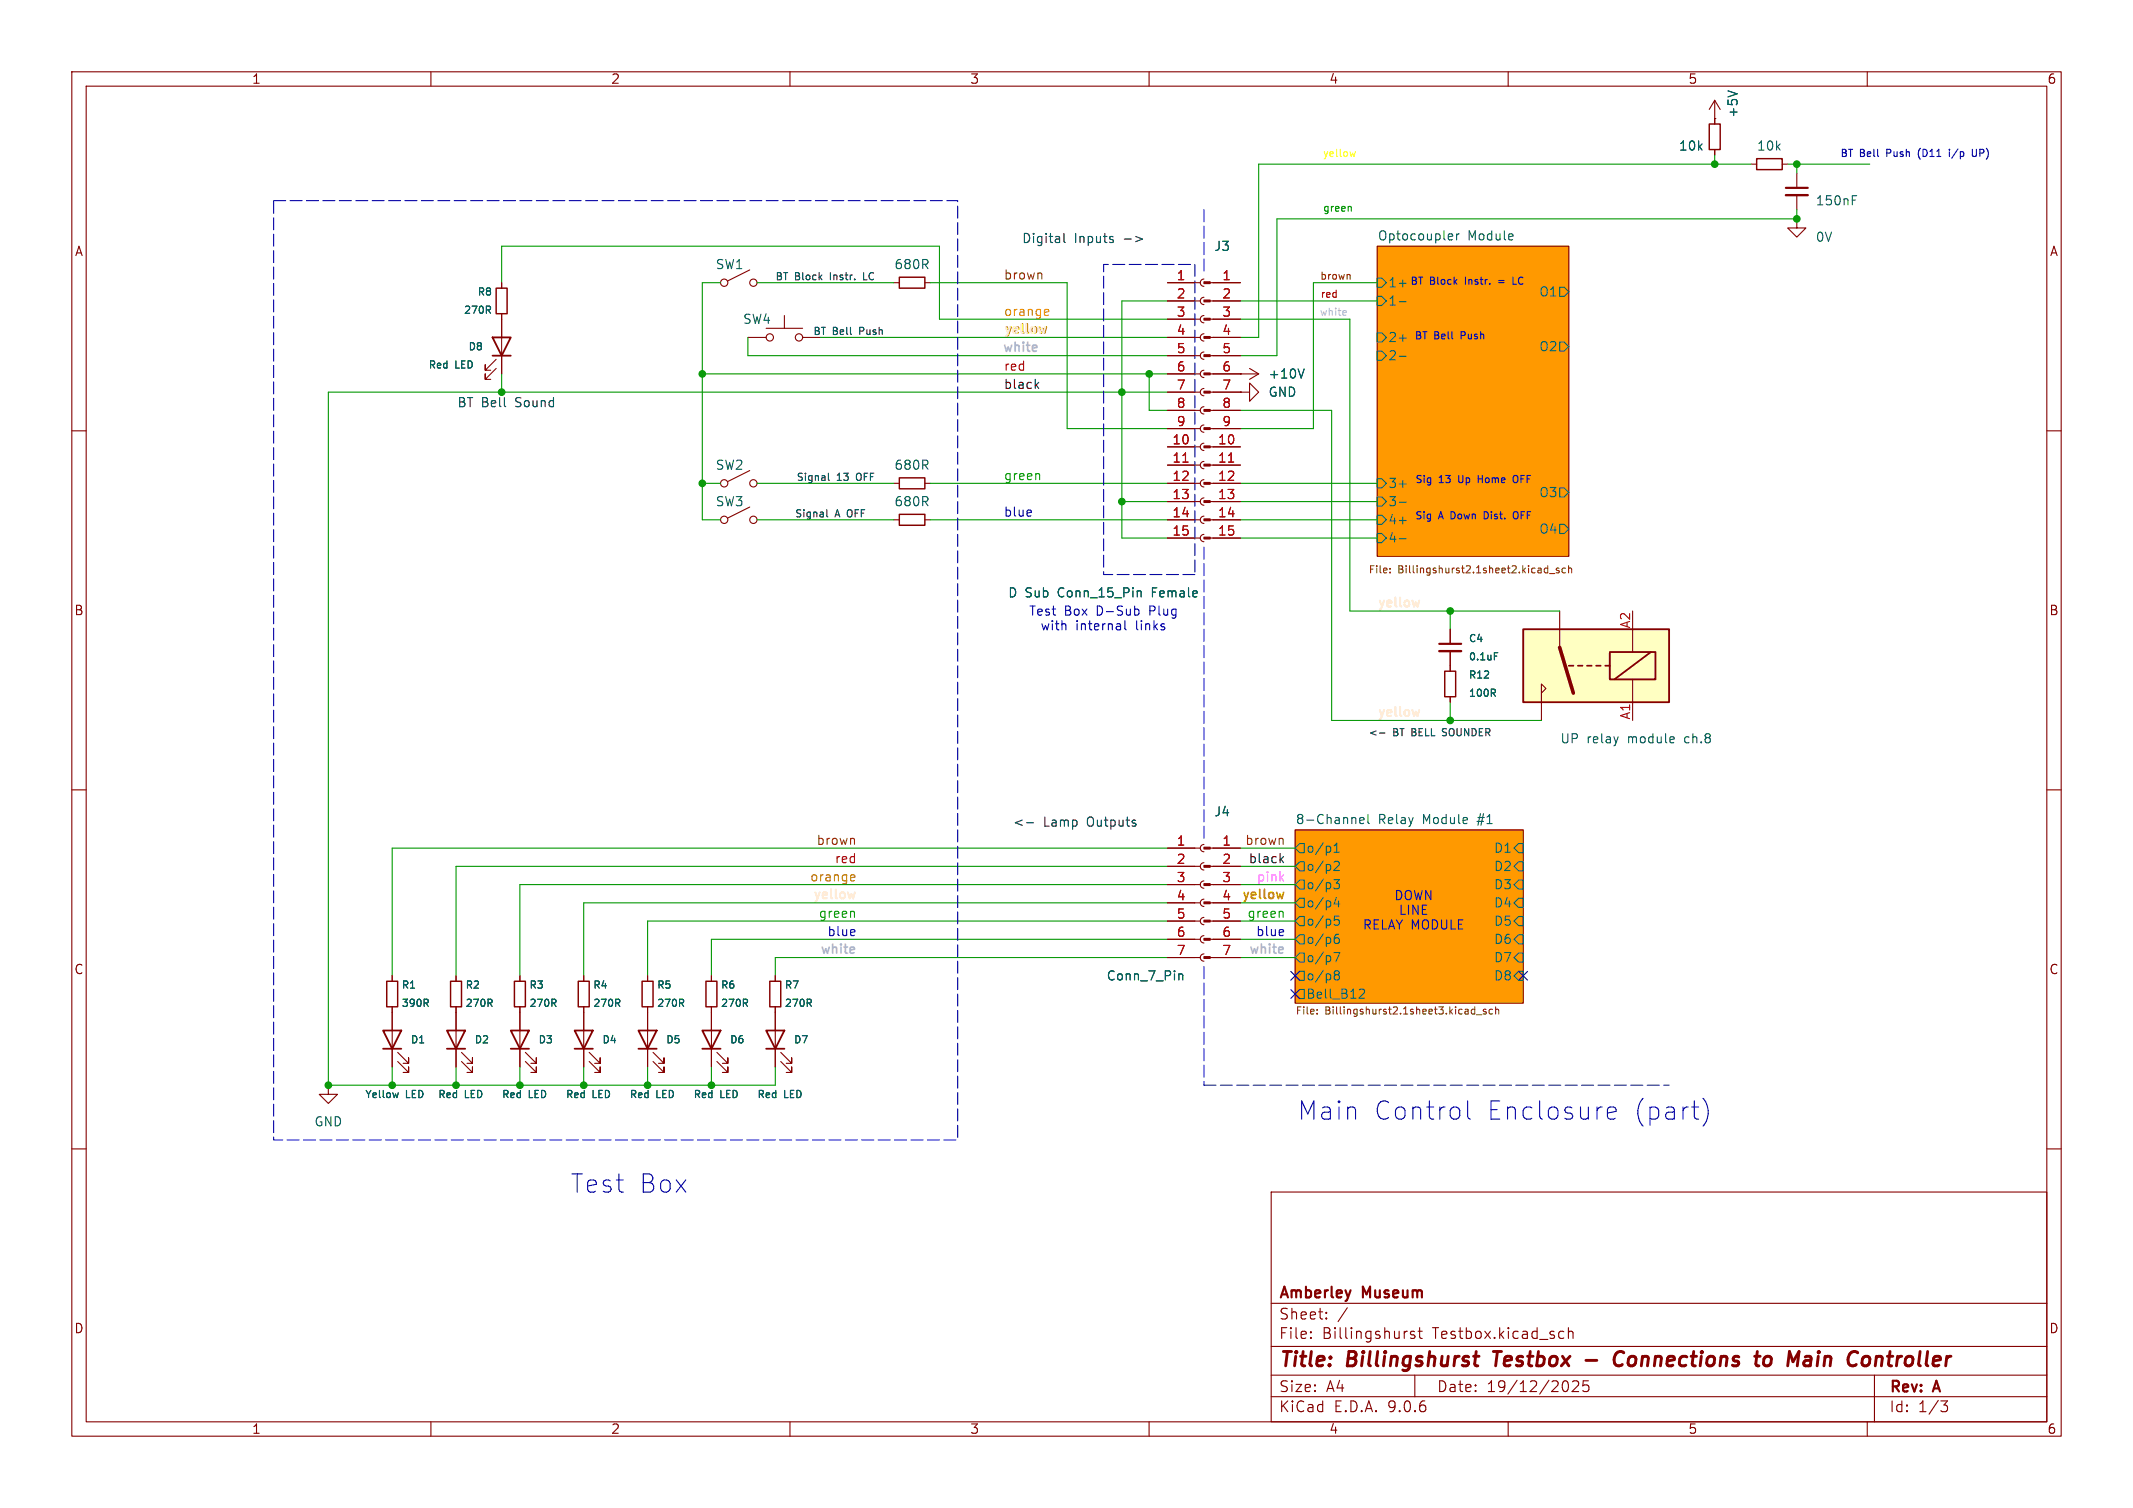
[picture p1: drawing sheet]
<svg xmlns="http://www.w3.org/2000/svg" width="297mm" height="210mm" viewBox="0 0 297 210" stroke-linecap="round" stroke-linejoin="round" font-family="sans-serif">
<g fill="none" stroke="#840000" stroke-width=".15">
<path d="M10 10h277v190h-277zM12 12h273v186h-273zM60 10v2M110 10v2M160 10v2M210 10v2M238.8 16.5h.1M238.8 14v3.3M238.8 14l-.8 1.2M238.8 14l.7 1.2M260 10v2M104.4 37.6l-3.1 1.5"/>
<path d="M124.5 39.4h.7M128.8 39.4h.7M162.6 39.4h4.5M167.6 38.9a.51 .51 0 0 0-.5 .5 .51 .51 0 0 0 .5 .5M191.8 34.3h26.6v43.2h-26.6zM238.8 20.8v.8M243.8 22.9h.8M248.2 22.9h.7M250.2 30.5v1.3h1.3l-1.3 1.2-1.3-1.2h1.3M250.2 30.5h.1M250.2 24.1v2.1M250.2 27.2v2"/>
<path d="M69.1 51.3l-1.5 1.5v-.7v.7h.7M69.1 50l-1.5 1.6v-.8v.8h.7M69.8 44.5v7.6M104.1 47h2.6M106.7 45.7h5.1M109.2 43.9v1.8M111.8 47h2.5M162.6 47h4.5M162.6 41.9h4.5M162.6 44.5h4.5M162.6 49.5h4.5M162.6 52.1h4.5"/>
<path d="M162.6 54.6h4.5M162.6 57.2h4.5M162.6 59.7h4.5M167.6 41.4a.51 .51 0 0 0-.5 .5 .51 .51 0 0 0 .5 .5M167.6 43.9a.51 .51 0 0 0-.5 .6 .51 .51 0 0 0 .5 .5M167.6 46.5a.51 .51 0 0 0-.5 .5 .51 .51 0 0 0 .5 .5M167.6 49a.51 .51 0 0 0-.5 .5 .51 .51 0 0 0 .5 .5M167.6 51.6a.51 .51 0 0 0-.5 .5 .51 .51 0 0 0 .5 .5M167.6 54.1a.51 .51 0 0 0-.5 .5 .51 .51 0 0 0 .5 .5M167.6 56.6a.51 .51 0 0 0-.5 .6 .51 .51 0 0 0 .5 .5M167.6 59.2a.51 .51 0 0 0-.5 .5 .51 .51 0 0 0 .5 .5M10 60h2"/>
<path d="M104.4 70.6l-3.1 1.5M104.4 65.5l-3.1 1.6M124.5 72.4h.7M124.5 67.3h.7M128.8 72.4h.7M128.8 67.3h.7M162.6 72.4h4.5M162.6 67.3h4.5M162.6 62.2h4.5M162.6 64.8h4.5M162.6 69.9h4.5M162.6 74.9h4.5"/>
<path d="M167.6 61.7a.51 .51 0 0 0-.5 .5 .51 .51 0 0 0 .5 .5M167.6 64.3a.51 .51 0 0 0-.5 .5 .51 .51 0 0 0 .5 .5M167.6 66.8a.51 .51 0 0 0-.5 .5 .51 .51 0 0 0 .5 .5M167.6 69.3a.51 .51 0 0 0-.5 .6 .51 .51 0 0 0 .5 .5M167.6 71.9a.51 .51 0 0 0-.5 .5 .51 .51 0 0 0 .5 .5M167.6 74.4a.51 .51 0 0 0-.5 .5 .51 .51 0 0 0 .5 .5M285 60h2M201.9 87.6v2.1M201.9 90.7v2.8M201.9 97v.8M10 110h2M162.6 118.1h4.5"/>
<path d="M167.6 117.6a.51 .51 0 0 0-.5 .5 .51 .51 0 0 0 .5 .5M168.5 118.1h4.2M180.3 115.6h31.8v24.1h-31.8zM285 110h2M54.6 135.9v.8M63.5 135.9v.8M72.4 135.9v.8M81.3 135.9v.8M90.2 135.9v.8M99.1 135.9v.8M162.6 120.7h4.5M162.6 123.2h4.5"/>
<path d="M162.6 125.7h4.5M162.6 128.3h4.5M162.6 130.8h4.5M162.6 133.4h4.5M167.6 120.1a.51 .51 0 0 0-.5 .6 .51 .51 0 0 0 .5 .5M167.6 122.7a.51 .51 0 0 0-.5 .5 .51 .51 0 0 0 .5 .5M167.6 125.2a.51 .51 0 0 0-.5 .5 .51 .51 0 0 0 .5 .5M167.6 127.8a.51 .51 0 0 0-.5 .5 .51 .51 0 0 0 .5 .5M167.6 130.3a.51 .51 0 0 0-.5 .5 .51 .51 0 0 0 .5 .5M167.6 132.8a.51 .51 0 0 0-.5 .6 .51 .51 0 0 0 .5 .5M168.5 120.7h4.2M168.5 123.2h4.2"/>
<path d="M168.5 125.7h4.2M168.5 128.3h4.2M168.5 130.8h4.2M168.5 133.4h4.2M45.7 151.1v1.3h1.3l-1.3 1.3-1.3-1.3h1.3M45.7 151.1h.1M54.6 140.2v8.4M55.4 147.8l1.5 1.6v-.8v.8h-.8M55.4 146.6l1.5 1.5v-.8v.8h-.8M63.5 140.2v8.4M64.3 147.8l1.5 1.6v-.8v.8h-.8M64.3 146.6l1.5 1.5v-.8v.8h-.8"/>
<path d="M72.4 140.2v8.4M73.2 147.8l1.5 1.6v-.8v.8h-.8M73.2 146.6l1.5 1.5v-.8v.8h-.8M81.3 140.2v8.4M82 147.8l1.6 1.6v-.8v.8h-.8M82 146.6l1.6 1.5v-.8v.8h-.8M90.2 140.2v8.4M90.9 147.8l1.6 1.6v-.8v.8h-.8M90.9 146.6l1.6 1.5v-.8v.8h-.8M99.1 140.2v8.4M99.8 147.8l1.5 1.6v-.8v.8h-.7M99.8 146.6l1.5 1.5v-.8v.8h-.7"/>
<path d="M107.9 141v7.6M108.7 147.8l1.5 1.6v-.8v.8h-.7M108.7 146.6l1.5 1.5v-.8v.8h-.7M10 160h2M177 166h108v32h-108zM285 160h2M60 198v2M110 198v2M160 198v2M177 194.5h108M177 191.5h108M177 187.5h108"/>
<path d="M177 181.5h108M182.5 186.3h.1l-.1 .1M182.5 186.3v.1M182.5 185.5v.1M182.5 185.5h.1l-.1 .1M184.7 183.6v.1M184.7 183.6h-.1l.1 .1M184.7 182.8v.1M184.7 182.8h-.1l.1 .1M187.6 182.1l-1.3 2M197 185.5l-.4-.1-.2 .2 .1 .2 .5 .2v.1v.2l-.2 .1-.4-.1M197 191.5v3"/>
<path d="M197.5 185.4h.5M197.7 184.9v1.3v.1l.3 .1M210 198v2M217.3 185.4l.4 .1M217.7 186.3l-.4 .1M218 192.3a.94 .94 0 0 1 0 1.5M218.4 184.9v1.5M218.4 185.5a.37 .37 0 0 1 .6 .1v.8M219 192.4l.2-.1 .5 .1a.41 .41 0 0 1 0 .5l-.8 .9h.9M221.2 192.3h-.7l-.1 .7 .2-.1h.5l.1 .3v.5l-.2 .1h-.4l-.2-.1M260 198v2M261 191.5v6.5"/>
<path d="M270.2 195.1h1l-.5 .6a.41 .41 0 0 1 .5 .3v.3l-.2 .2-.5 .1"/>
<circle cx="100.8" cy="39.4" r=".51"/>
<circle cx="104.9" cy="39.4" r=".51"/>
<circle cx="107.2" cy="47" r=".51"/>
<circle cx="111.3" cy="47" r=".51"/>
<circle cx="100.8" cy="72.4" r=".51"/>
<circle cx="100.8" cy="67.3" r=".51"/>
<circle cx="104.9" cy="72.4" r=".51"/>
<circle cx="104.9" cy="67.3" r=".51"/>
</g>
<path d="M205.2 188.9h.7M207.9 188.2h1.2M208.5 188.2l-.2 2M220.8 189.4h1.5M226.1 188.4a.8 .8 0 0 0-.9-.1 .8 .8 0 0 0-.4 .8 .76 .76 0 0 0 .1 .9 .76 .76 0 0 0 .9 .1l.1-.1M245.7 189.1a.52 .52 0 0 1 .6-.2 .52 .52 0 0 1 .4 .4l-.1 .5a.55 .55 0 0 1-.5 .4 .55 .55 0 0 1-.6-.4zM251.4 189l.2-.1 .5 .1 .1 .2-.1 1M252.1 190.1l-.7 .1M252.2 189.4l-.9 .1M260.3 189.1l.1 .2-.1 .5M261.3 188.9l-.2 1.3M261.6 188.9l-.3 .2" fill="none" stroke="#840000" stroke-width=".4"/>
<g fill="#f90" stroke="#f90" stroke-width=".14">
<path d="M191.8 34.3h26.6v43.2h-26.6z"/>
<path d="M180.3 115.6h31.8v24.1h-31.8z"/>
</g>
<g fill="none" stroke="#006464" stroke-width=".15">
<path d="M240.6 12.6l1.3 .5M191.8 38.7h.6l.6 .7-.6 .6h-.6zM194.8 39.5h1M201.8 32.6h.4l.1 .3-.6 .1M202.2 33.4h-.4M202.8 32.6v.8M203.2 32.6h-.3l-.1 .2M257.9 27.9h.4M257.9 27.3h.6M191.8 41.3h.6l.6 .6-.6 .6h-.6zM191.8 46.4h.6l.6 .6-.6 .6h-.6zM191.8 48.9h.6l.6 .6-.6 .7h-.6z"/>
<path d="M194.8 42h1M194.8 47.1h1M194.8 49.6h1M217.2 47.6h.6l.6 .7-.6 .6h-.6zM217.2 40h.6l.6 .6-.6 .7h-.6zM191.8 74.3h.6l.6 .6-.6 .7h-.6zM191.8 71.8h.6l.6 .6-.6 .6h-.6zM191.8 66.7h.6l.6 .6-.6 .6h-.6zM191.8 69.2h.6l.6 .7-.6 .6h-.6zM194.8 75h1M194.8 72.5h1M194.8 67.4h1"/>
<path d="M194.8 69.9h1M217.2 73h.6l.6 .7-.6 .6h-.6zM217.2 67.9h.6l.6 .7-.6 .6h-.6zM207.9 96.5l.3 .5M208.1 90.9h.5M208.2 96.1v.3M181 117.5h.6v1.2h-.6l-.7-.6zM185.8 118.7h.7M185.8 117.8l.3-.4v1.3M189.3 114.3l.6-.1v-.3l-.4-.1-.2 .2 .1 .6h.5M190.5 113.4v1.1l.2 .2M211.5 117.5h.6v1.2h-.6l-.7-.6z"/>
<path d="M59.3 139.7l.3 .5M59.6 139.2v.4M68.2 139.7l.3 .5M68.5 139.2v.4M77.1 139.7l.3 .5M77.4 139.2v.4M86 139.7l.3 .5M86.3 139.2v.4M94.9 139.7l.3 .5M95.1 139.2v.4M103.8 139.7l.3 .5M104 139.2v.4"/>
<path d="M164.2 135.7h.4l.1 .8M181 137.8h.6v1.3h-.6l-.7-.7zM181 120h.6v1.3h-.6l-.7-.6zM181 122.6h.6v1.2h-.6l-.7-.6zM181 125.1h.6v1.3h-.6l-.7-.7zM181 127.6h.6v1.3h-.6l-.7-.6zM181 130.2h.6v1.2h-.6l-.7-.6zM181 132.7h.6v1.3h-.6l-.7-.6zM181 135.3h.6v1.2h-.6l-.7-.6zM185.7 122.5h.8l-.4 .5 .3 .1v.5l-.1 .2-.5-.1M185.7 132.7h.9l-.6 1.2M185.8 120.1l.2-.1h.3l.1 .1 .1 .2-.1 .2-.7 .7h.8"/>
<path d="M185.8 130.8l.2-.2h.3l.2 .2v.3l-.2 .3-.4-.1-.1-.2M185.8 135.4l.2-.2 .4 .1 .1 .2-.2 .2M185.8 135.5l.2 .2M186 135.7h.3M186 135.7l-.2 .3M186.1 125l-.3 .9h.8M186.3 135.7l.2 .3-.1 .3-.4 .2-.2-.3M186.4 125.5v.8M186.4 130.1a.5 .5 0 0 0-.6 .6M186.4 127.6h-.6v.6l.2-.1h.4l.1 .2-.1 .4-.1 .1h-.3l-.2-.1M189.3 137.8l.5-.1 .1 .2 .1 .2-.1 .2-.7 .7h.8M211.5 120h.6v1.3h-.6l-.7-.6z"/>
<path d="M211.5 122.6h.6v1.2h-.6l-.7-.6zM211.5 125.1h.6v1.3h-.6l-.7-.7zM211.5 127.6h.6v1.3h-.6l-.7-.6zM211.5 130.2h.6v1.2h-.6l-.7-.6zM211.5 132.7h.6v1.3h-.6l-.7-.6zM211.5 135.3h.6v1.2h-.6l-.7-.6zM55.5 152.2l-.2 .7"/>
</g>
<g fill="none" stroke="#725600" stroke-width=".15">
<path d="M193.6 79.7v.1M193.6 79.2v.1M215.2 79.1l.3 .1M215.5 78.8v1M215.5 79.7l-.3 .1M215.7 79.9h.8M217.1 79.2l-.3-.1-.1 .2v.1l.4 .1v.2h-.4M218 79.2l-.3-.1-.2 .2 .1 .4h.4M218.4 79.2l.2-.1 .2 .1v.6M218.4 78.8v1M183.4 141.1v.1M183.4 140.6v.1"/>
<path d="M205.1 140.5l.2 .1M205.3 140.2v1M205.3 141.2h-.2M205.6 141.3h.7M206.9 140.6l-.2-.1-.2 .2 .1 .1 .3 .1v.3h-.4M207.8 140.6l-.3-.1-.2 .2 .1 .5h.4M208.2 140.6l.2-.1 .2 .1 .1 .6M208.2 140.2v1"/>
</g>
<path d="M238 17.3h1.5v3.5h-1.5zM125.2 38.6h3.6v1.5h-3.6zM244.6 22.1h3.6v1.5h-3.6zM125.2 71.6h3.6v1.6h-3.6zM125.2 66.5h3.6v1.6h-3.6zM201.2 93.5h1.5v3.5h-1.5zM53.8 136.7h1.6v3.5h-1.6zM62.7 136.7h1.6v3.5h-1.6zM71.6 136.7h1.6v3.5h-1.6zM80.5 136.7h1.5v3.5h-1.5zM89.4 136.7h1.5v3.5h-1.5zM98.3 136.7h1.5v3.5h-1.5z" fill="none" stroke="#840000" stroke-width=".2"/>
<g fill="none" stroke="#840000" stroke-width=".25">
<path d="M68.6 47h2.5l-1.3 2.5zM68.6 49.5h2.5M53.3 143.5h2.6l-1.3 2.6zM53.3 146.1h2.6M62.2 143.5h2.6l-1.3 2.6zM62.2 146.1h2.6M71.1 143.5h2.6l-1.3 2.6zM71.1 146.1h2.6M80 143.5h2.5l-1.2 2.6zM80 146.1h2.5M88.9 143.5h2.5l-1.2 2.6zM88.9 146.1h2.5"/>
<path d="M97.8 143.5h2.5l-1.2 2.6zM97.8 146.1h2.5M106.7 143.5h2.5l-1.3 2.6zM106.7 146.1h2.5"/>
</g>
<path d="M248.7 26.2h3M200.4 89.7h3.1" fill="none" stroke="#840000" stroke-width=".3"/>
<path d="M248.7 27.2h3M200.4 90.7h3.1" fill="none" stroke="#840000" stroke-width=".33"/>
<path d="M164.7 64.4h.7" fill="none" stroke="#a90000" stroke-width=".15"/>
<g fill="#840000" stroke="#840000" stroke-width=".15">
<path d="M167.6 118h.9v.2h-.9z"/>
<path d="M167.6 120.5h.9v.3h-.9z"/>
<path d="M167.6 123.1h.9v.2h-.9z"/>
<path d="M167.6 125.6h.9v.3h-.9z"/>
<path d="M167.6 128.1h.9v.3h-.9z"/>
<path d="M167.6 130.7h.9v.2h-.9z"/>
<path d="M167.6 133.2h.9v.3h-.9z"/>
</g>
<path d="M212.1 87.6h20.3v10.2h-20.3z" fill="#ffffc2"/>
<path d="M212.1 87.6h20.3v10.2h-20.3zM218.4 92.7h.7M219.7 92.7h.6M221 92.7h.6M222.2 92.7h.7M223.5 92.7h.7M224.2 90.8h6.3v3.8h-6.3zM229.9 90.8l-5.1 3.8" fill="none" stroke="#840000" stroke-width=".25"/>
<g fill="none" stroke="#840000" stroke-width=".15">
<path d="M238.8 16.5h.1M238.8 16.5v.8M69.8 39.4v.7M162.6 39.4h3.8M168.5 39.4h4.2M238.8 20.8v.8M69.8 43.7v3.3M69.8 49.5v2.6M162.6 41.9h3.8M162.6 44.5h3.8M162.6 47h3.8M162.6 49.5h3.8"/>
<path d="M162.6 52.1h3.8M162.6 54.6h3.8M162.6 57.2h3.8M162.6 59.7h3.8M168.5 41.9h4.2M168.5 44.5h4.2M168.5 47h4.2M168.5 49.5h4.2M168.5 52.1h6.8M168.5 54.6h4.2M168.5 57.2h4.2M168.5 59.7h4.2"/>
<path d="M172.7 52.1h.1M172.7 54.6h1.3v1.3l1.3-1.3-1.3-1.3v1.3M172.7 54.6h.1M174 51.3l1.3 .8M175.3 52.1l-1.3 .7M162.6 62.2h3.8M162.6 64.8h3.8M162.6 67.3h3.8M162.6 69.9h3.8M162.6 72.4h3.8M162.6 74.9h3.8M168.5 62.2h4.2"/>
<path d="M168.5 64.8h4.2M168.5 67.3h4.2M168.5 69.9h4.2M168.5 72.4h4.2M168.5 74.9h4.2M201.9 87.6v2.1M201.9 90.7v2.8M201.9 97v.8M214.6 96.5l.7-.6-.7-.6v5M217.2 85.1v5.1M227.3 87.6v3.2M227.3 94.6v5.7"/>
<path d="M162.6 118.1h3.8M168.9 118.1h3.8M54.6 135.9v.8M63.5 135.9v.8M72.4 135.9v.8M81.3 135.9v.8M90.2 135.9v.8M99.1 135.9v.8M107.9 135.9v.8M162.6 120.7h3.8M162.6 123.2h3.8M162.6 125.7h3.8"/>
<path d="M162.6 128.3h3.8M162.6 130.8h3.8M162.6 133.4h3.8M168.9 120.7h3.8M168.9 123.2h3.8M168.9 125.7h3.8M168.9 128.3h3.8M168.9 130.8h3.8M168.9 133.4h3.8M54.6 140.2v3.3M54.6 146.1v2.5M63.5 140.2v3.3"/>
<path d="M63.5 146.1v2.5M72.4 140.2v3.3M72.4 146.1v2.5M81.3 140.2v3.3M81.3 146.1v2.5M90.2 140.2v3.3M90.2 146.1v2.5M99.1 140.2v3.3M99.1 146.1v2.5M107.9 140.2v3.3M107.9 146.1v2.5"/>
</g>
<path d="M217.2 90.2l1.9 6.3" fill="none" stroke="#840000" stroke-width=".51"/>
<g fill="#840000" stroke="#840000" stroke-width=".15">
<path d="M167.6 39.2h.9v.3h-.9z"/>
<path d="M167.6 41.8h.9v.2h-.9z"/>
<path d="M167.6 44.3h.9v.3h-.9z"/>
<path d="M167.6 46.9h.9v.2h-.9z"/>
<path d="M167.6 49.4h.9v.3h-.9z"/>
<path d="M167.6 51.9h.9v.3h-.9z"/>
<path d="M167.6 54.5h.9v.2h-.9z"/>
<path d="M167.6 57h.9v.3h-.9z"/>
<path d="M167.6 59.6h.9v.2h-.9z"/>
<path d="M167.6 62.1h.9v.3h-.9z"/>
<path d="M167.6 64.6h.9v.3h-.9z"/>
<path d="M167.6 67.2h.9v.2h-.9z"/>
<path d="M167.6 69.7h.9v.3h-.9z"/>
<path d="M167.6 72.3h.9v.2h-.9z"/>
<path d="M167.6 74.8h.9v.3h-.9z"/>
</g>
<path d="M164.7 64.4h.7M171.1 64.4h.7" fill="none" stroke="#a90000" stroke-width=".15"/>
<g fill="none" stroke="#006464" stroke-width=".15">
<path d="M240.6 12.6l1.3 .5M68 43.2l.3 .4M68.3 42.7v.4M181.6 51.4l-.4 1.2M158.5 82.3h.3l.1 .2v.6M207.9 96.5l.3 .5M208.1 90.9h.5M208.2 96.1v.3M59.3 139.7l.3 .5M59.6 139.2v.4M68.2 139.7l.3 .5M68.5 139.2v.4"/>
<path d="M77.1 139.7l.3 .5M77.4 139.2v.4M86 139.7l.3 .5M86.3 139.2v.4M94.9 139.7l.3 .5M95.1 139.2v.4M103.8 139.7l.3 .5M104 139.2v.4M112.6 139.7l.4 .5M112.9 139.2v.4M164.2 135.7h.4l.1 .8M55.5 152.2l-.2 .7"/>
</g>
<path d="M69.1 40.1h1.5v3.6h-1.5zM107.2 136.7h1.5v3.5h-1.5z" fill="none" stroke="#840000" stroke-width=".2"/>
<path d="M145 38.1l.1 .8M187.9 38.2l.1 .2v.5M118.9 116.8l.1 .8M178.6 116.8l.1 .8" fill="none" stroke="#804d00" stroke-width=".15"/>
<g fill="none" stroke="#0000c2" stroke-width=".15">
<path d="M210.7 38.6v1h.4M267.2 21.1v.6M271.4 20.8v.1M271.4 21.1v.7M274.6 20.8l.1 .9 .3 .1 .2-.2M143.5 71.1l.1 .2-.6 .2M205.8 66.2v1M205.8 66.7h.6M206.9 71.3h-.2v1h.2M211.1 66.2a.34 .34 0 0 0-.4 .3v.4a.34 .34 0 0 0 .4 .3M211.1 71.3a.34 .34 0 0 0-.4 .3v.3a.34 .34 0 0 0 .4 .4M156.6 86.4v1.1l.2 .2"/>
<path d="M158.4 84.8l.2 .3v.3l-.2 .3M119 129.5v.3l-.6 .1M178.7 129.5v.3l-.6 .1M204.3 153.3v2.2l.2 .2 .2 .2M223.8 155l1.2-.2-.1-.5-.2-.1h-.5l-.3 .1-.1 .2v1l.1 .2 .3 .2h.5l.2-.2M237.1 153a2.91 2.91 0 0 1 0 3.8"/>
</g>
<path d="M144.7 66l.1 .8M118.9 127l.1 .8M178.6 127l.1 .8" fill="none" stroke="#00c200" stroke-width=".15"/>
<path d="M145.6 43.1l.4 .1v.2l-.6 .1M146 43.9h-.4" fill="none" stroke="#dd8500" stroke-width=".15"/>
<path d="M148.1 32.5v1.1l.2 .2M154.9 33.4l.1 .1-.1 .3M154.9 32.9l.1 .1M156.6 33.3h.9M158.1 32.9l1 .4-1 .4M115.1 71v.8l.2 .2M115.3 65.9v.9l.2 .1M142.9 114.6h1M192.1 102.1h.7M200.8 102.4l.2 .1M200.9 101.5l-.1 .2 .1 .2" fill="none" stroke="#0f0f0f" stroke-width=".15"/>
<path d="M145.7 45.5l-.2 .9M178.7 124.3l-.2 .8" fill="none" stroke="#c2c200" stroke-width=".25"/>
<path d="M119 124.3l-.2 .8" fill="none" stroke="#ffe5bf" stroke-width=".25"/>
<path d="M144.3 53.6l.3 .5M144.6 53.3l-.4 .4M178.4 119.7l.3 .4M178.7 119.3l-.5 .5" fill="none" stroke="#000" stroke-width=".15"/>
<path d="M118.6 121.8l.4 .1v.2l-.6 .2M119 122.6l-.4 .1" fill="none" stroke="#c60" stroke-width=".15"/>
<path d="M38.1 27.9h95.2v130.9h-95.2zM153.7 36.8h12.7v43.2h-12.7zM167.6 29.2v8.9M167.6 76.2v40.6M167.6 134.6v16.5M167.6 151.1h64.8" fill="none" stroke="#0000c2" stroke-width=".15" stroke-dasharray="1.7 .6"/>
<g fill="none" stroke="#009600" stroke-width=".15">
<path d="M69.8 39.4v-5.1h61v10.2h31.8M100.3 39.4h-2.5v33h2.5M105.4 39.4h19.1M129.5 39.4h19.1v20.3h14M191.8 39.4h-8.9v20.3h-10.2M238.8 21.6v1.3M243.8 22.9h-68.5v24.1h-2.6M248.9 22.9h11.4M250.2 29.2v1.3h-72.4v19h-5.1M250.2 22.9v1.2M69.8 52.1v2.5M97.8 52.1h64.8"/>
<path d="M104.1 47v2.5h58.5M114.3 47h48.3M160 52.1v5.1h2.6M162.6 54.6h-116.9v96.5h62.2v-2.5M162.6 41.9h-6.4v33h6.4M172.7 44.5h15.3v40.6h29.2M172.7 57.2h12.7v43.1h29.2M172.7 41.9h19.1M97.8 67.3h2.5M105.4 67.3h19.1M105.4 72.4h19.1M129.5 67.3h33.1"/>
<path d="M129.5 72.4h33.1M156.2 69.9h6.4M172.7 67.3h19.1M172.7 72.4h19.1M172.7 74.9h19.1M172.7 69.9h19.1M201.9 85.1v2.5M201.9 97.8v2.5M162.6 118.1h-108v17.8M172.7 118.1h7.6M162.6 120.7h-99.1v15.2M162.6 133.4h-54.7v2.5"/>
<path d="M162.6 130.8h-63.5v5.1M162.6 128.3h-72.4v7.6M162.6 125.7h-81.3v10.2M162.6 123.2h-90.2v12.7M172.7 130.8h7.6M172.7 128.3h7.6M172.7 133.4h7.6M172.7 123.2h7.6M172.7 125.7h7.6M172.7 120.7h7.6M54.6 148.6v2.5M63.5 148.6v2.5"/>
<path d="M72.4 148.6v2.5M81.3 148.6v2.5M90.2 148.6v2.5M99.1 148.6v2.5"/>
</g>
<path d="M179.7 135.3l1.2 1.2M179.7 137.8l1.2 1.2M180.9 135.3l-1.2 1.2M180.9 137.8l-1.2 1.2M211.5 135.3l1.2 1.2M212.7 135.3l-1.2 1.2" fill="none" stroke="#000084" stroke-width=".15"/>
<path d="M187.3 43.2l.2 .3-.5 .1M187.4 43.9h-.1" fill="none" stroke="#c2c2c2" stroke-width=".15"/>
<path d="M188.1 28.8l.1 .6" fill="none" stroke="#008400" stroke-width=".15"/>
<path d="M188.7 21.1l-.2 .7-.2-.5" fill="none" stroke="#ff0" stroke-width=".15"/>
<g fill="#009600" stroke="#009600" stroke-width=".15">
<circle cx="81.3" cy="151.1" r=".46"/>
<circle cx="63.5" cy="151.1" r=".46"/>
<circle cx="54.6" cy="151.1" r=".46"/>
<circle cx="72.4" cy="151.1" r=".46"/>
<circle cx="90.2" cy="151.1" r=".46"/>
<circle cx="99.1" cy="151.1" r=".46"/>
<circle cx="250.2" cy="22.9" r=".46"/>
<circle cx="238.8" cy="22.9" r=".46"/>
<circle cx="250.2" cy="30.5" r=".46"/>
<circle cx="201.9" cy="85.1" r=".46"/>
<circle cx="201.9" cy="100.3" r=".46"/>
<circle cx="97.8" cy="67.3" r=".46"/>
<circle cx="97.8" cy="52.1" r=".46"/>
<circle cx="69.8" cy="54.6" r=".46"/>
<circle cx="156.2" cy="69.9" r=".46"/>
<circle cx="45.7" cy="151.1" r=".46"/>
<circle cx="156.2" cy="54.6" r=".46"/>
<circle cx="160" cy="52.1" r=".46"/>
</g>
<g font-size="3.5" fill="#0000c2">
<text x="180.7" y="156.2">Main</text>
<text x="191.3" y="156.2">Control</text>
<text x="206.9" y="156.2">Enclosure</text>
<text x="227.3" y="156.2">(part)</text>
<text x="79.4" y="166.3">Test</text>
<text x="88.9" y="166.3">Box</text>
</g>
<g font-size="2.8" fill="#840000">
<text x="178" y="190.9">Title:</text>
<text x="187.7" y="190.9">Billingshurst</text>
<text x="208.8" y="190.9">Testbox</text>
<text x="227.2" y="190.9">Connections</text>
<text x="247.7" y="190.9">to</text>
<text x="253" y="190.9">Main</text>
<text x="262.2" y="190.9">Controller</text>
</g>
<g font-size="2.1" fill="#840000">
<text x="178" y="184">Sheet:</text>
<text x="178" y="181.2">Amberley</text>
<text x="189.8" y="181.2">Museum</text>
<text x="178" y="186.7">File:</text>
<text x="184.1" y="186.7">Billingshurst</text>
<text x="199.5" y="186.7">Testbox.kicad_sch</text>
<text x="178" y="196.9">KiCad</text>
<text x="178" y="194.1">Size:</text>
<text x="184.7" y="194.1">A4</text>
<text x="185.7" y="196.9">E.D.A.</text>
<text x="193.3" y="196.9">9.0.6</text>
<text x="200" y="194.1">Date:</text>
<text x="207" y="194.1">19/12/2025</text>
<text x="263" y="194.3">Rev:</text>
<text x="263" y="196.9">Id:</text>
<text x="267.1" y="196.9">1/3</text>
<text x="269.4" y="194.3">A</text>
</g>
<g font-size="1.8" fill="#840000">
<text x="35" y="11.9">1</text>
<text x="85" y="11.9">2</text>
<text x="135" y="11.9">3</text>
<text x="185" y="11.9">4</text>
<text x="235" y="11.9">5</text>
<text x="285" y="11.9">6</text>
<text x="10.3" y="35.9">A</text>
<text x="285.3" y="35.9">A</text>
<text x="10.3" y="85.9">B</text>
<text x="285.3" y="85.9">B</text>
<text x="10.3" y="135.9">C</text>
<text x="285.3" y="135.9">C</text>
<text x="10.3" y="185.9">D</text>
<text x="285.3" y="185.9">D</text>
<text x="35" y="199.9">1</text>
<text x="85" y="199.9">2</text>
<text x="135" y="199.9">3</text>
<text x="185" y="199.9">4</text>
<text x="235" y="199.9">5</text>
<text x="285" y="199.9">6</text>
</g>
<g font-size="1.8" fill="#006464">
<text x="242.2" y="16.5" transform="rotate(-90 242.2 16.5)">+5V</text>
<text x="233.7" y="21.2">10k</text>
<text x="244.6" y="21.2">10k</text>
<text x="252.7" y="28.8">150nF</text>
<text x="169" y="35.2">J3</text>
<text x="191.8" y="33.6">Optocoupler</text>
<text x="204.4" y="33.6">Module</text>
<text x="252.7" y="33.9">0V</text>
<text x="99.6" y="37.7">SW1</text>
<text x="124.4" y="37.7">680R</text>
<text x="193.2" y="40.2">1+</text>
<text x="214.2" y="41.5">O1</text>
<text x="103.4" y="45.3">SW4</text>
<text x="193.2" y="42.8">1-</text>
<text x="193.2" y="47.9">2+</text>
<text x="176.5" y="52.9">+10V</text>
<text x="193.2" y="50.4">2-</text>
<text x="214.2" y="49.1">O2</text>
<text x="176.5" y="55.5">GND</text>
<text x="99.6" y="65.6">SW2</text>
<text x="124.4" y="65.6">680R</text>
<text x="99.6" y="70.7">SW3</text>
<text x="124.4" y="70.7">680R</text>
<text x="193.2" y="68.2">3+</text>
<text x="193.2" y="70.7">3-</text>
<text x="214.2" y="69.4">O3</text>
<text x="193.2" y="75.8">4-</text>
<text x="193.2" y="73.3">4+</text>
<text x="214.2" y="74.5">O4</text>
<text x="140.3" y="83.4">D Sub</text>
<text x="147.4" y="83.4">Conn_15_Pin</text>
<text x="160.7" y="83.4">Female</text>
<text x="217.2" y="103.7">UP</text>
<text x="221" y="103.7">relay</text>
<text x="226.8" y="103.7">module</text>
<text x="234.8" y="103.7">ch.8</text>
<text x="169" y="113.9">J4</text>
<text x="180.3" y="114.9">8-Channel</text>
<text x="181.8" y="119">o/p1</text>
<text x="191.9" y="114.9">Relay</text>
<text x="198.2" y="114.9">Module</text>
<text x="206" y="114.9">#1</text>
<text x="207.9" y="119">D1</text>
<text x="181.8" y="121.5">o/p2</text>
<text x="181.8" y="124.1">o/p3</text>
<text x="207.9" y="121.5">D2</text>
<text x="207.9" y="124.1">D3</text>
<text x="181.8" y="126.6">o/p4</text>
<text x="181.8" y="129.1">o/p5</text>
<text x="181.8" y="131.7">o/p6</text>
<text x="207.9" y="126.6">D4</text>
<text x="207.9" y="129.1">D5</text>
<text x="207.9" y="131.7">D6</text>
<text x="154" y="136.8">Conn_7_Pin</text>
<text x="181.8" y="134.2">o/p7</text>
<text x="181.8" y="136.8">o/p8</text>
<text x="207.9" y="134.2">D7</text>
<text x="207.9" y="136.8">D8</text>
<text x="181.8" y="139.3">Bell_B12</text>
<text x="43.7" y="157.1">GND</text>
</g>
<g font-size="1.8" fill="#0f0f0f">
<text x="142.2" y="33.9">Digital</text>
<text x="149.6" y="33.9">Inputs</text>
<text x="63.6" y="56.8">BT Bell</text>
<text x="71.9" y="56.8">Sound</text>
<text x="141" y="115.2">&lt;-</text>
<text x="145.3" y="115.2">Lamp</text>
<text x="151.5" y="115.2">Outputs</text>
</g>
<g font-size="1.8" fill="#804d00">
<text x="139.7" y="39">brown</text>
<text x="113.6" y="117.8">brown</text>
<text x="173.3" y="117.8">brown</text>
</g>
<g font-size="1.8" fill="#a90000">
<text x="163.8" y="39.1">1</text>
<text x="163.8" y="41.7">2</text>
<text x="170.1" y="39.1">1</text>
<text x="170.1" y="41.7">2</text>
<text x="163.8" y="44.2">3</text>
<text x="163.8" y="46.7">4</text>
<text x="170.1" y="44.2">3</text>
<text x="170.1" y="46.7">4</text>
<text x="163.8" y="49.3">5</text>
<text x="163.8" y="51.8">6</text>
<text x="170.1" y="49.3">5</text>
<text x="170.1" y="51.8">6</text>
<text x="163.8" y="54.4">7</text>
<text x="163.8" y="56.9">8</text>
<text x="163.8" y="59.4">9</text>
<text x="170.1" y="54.4">7</text>
<text x="170.1" y="56.9">8</text>
<text x="170.1" y="59.4">9</text>
<text x="163.2" y="62">10</text>
<text x="163.2" y="64.5">11</text>
<text x="169.5" y="62">10</text>
<text x="169.5" y="64.5">11</text>
<text x="163.2" y="67.1">12</text>
<text x="163.2" y="69.6">13</text>
<text x="169.5" y="67.1">12</text>
<text x="169.5" y="69.6">13</text>
<text x="163.2" y="72.1">14</text>
<text x="163.2" y="74.7">15</text>
<text x="169.5" y="72.1">14</text>
<text x="169.5" y="74.7">15</text>
<text x="227.1" y="87.6" transform="rotate(-90 227.1 87.6)">A2</text>
<text x="227.1" y="100.3" transform="rotate(-90 227.1 100.3)">A1</text>
<text x="163.8" y="117.9">1</text>
<text x="170.1" y="117.9">1</text>
<text x="163.8" y="120.4">2</text>
<text x="163.8" y="122.9">3</text>
<text x="163.8" y="125.5">4</text>
<text x="170.1" y="120.4">2</text>
<text x="170.1" y="122.9">3</text>
<text x="170.1" y="125.5">4</text>
<text x="163.8" y="128">5</text>
<text x="163.8" y="130.6">6</text>
<text x="170.1" y="128">5</text>
<text x="170.1" y="130.6">6</text>
<text x="163.8" y="133.1">7</text>
<text x="170.1" y="133.1">7</text>
</g>
<g font-size="1.8" fill="#ffe5bf">
<text x="139.7" y="46.5">yellow</text>
<text x="191.8" y="84.6">yellow</text>
<text x="191.8" y="99.9">yellow</text>
<text x="113" y="125.3">yellow</text>
</g>
<text font-size="1.8" fill="#dd8500" x="139.7" y="44.1">orange</text>
<g font-size="1.8" fill="#c2c2c2">
<text x="139.4" y="49.1">white</text>
<text x="114" y="132.9">white</text>
<text x="173.7" y="132.9">white</text>
</g>
<g font-size="1.8" fill="#c20000">
<text x="139.7" y="51.7">red</text>
<text x="116.2" y="120.3">red</text>
</g>
<g font-size="1.8">
<text x="139.7" y="54.3">black</text>
<text x="173.8" y="120.3">black</text>
</g>
<g font-size="1.8" fill="#00c200">
<text x="139.7" y="67">green</text>
<text x="113.9" y="127.9">green</text>
<text x="173.6" y="127.9">green</text>
</g>
<g font-size="1.8" fill="#0000c2">
<text x="139.7" y="72">blue</text>
<text x="143.2" y="86">Test</text>
<text x="144.8" y="88">with</text>
<text x="148.2" y="86">Box</text>
<text x="149.8" y="88">internal</text>
<text x="152.8" y="86">D-Sub</text>
<text x="158.3" y="88">links</text>
<text x="160.3" y="86">Plug</text>
<text x="194.1" y="125.6">DOWN</text>
<text x="115.1" y="130.5">blue</text>
<text x="174.8" y="130.5">blue</text>
<text x="189.7" y="129.7">RELAY MODULE</text>
<text x="194.7" y="127.6">LINE</text>
</g>
<text font-size="1.8" fill="#c60" x="112.7" y="122.8">orange</text>
<text font-size="1.8" fill="#c2c200" x="172.7" y="125.3">yellow</text>
<text font-size="1.8" fill="#f0f" x="174.9" y="122.8">pink</text>
<text font-size="1.4" fill="#ff0" x="184.1" y="22.1">yellow</text>
<g font-size="1.4" fill="#0000c2">
<text x="256.2" y="22.1">BT</text>
<text x="258.9" y="22.1">Bell</text>
<text x="262.9" y="22.1">Push</text>
<text x="267.5" y="22.1">(D11</text>
<text x="272.1" y="22.1">i/p</text>
<text x="275.5" y="22.1">UP)</text>
<text x="196.3" y="39.9">BT</text>
<text x="199.1" y="39.9">Block</text>
<text x="204.2" y="39.9">Instr.</text>
<text x="209.1" y="39.9">=</text>
<text x="211.3" y="39.9">LC</text>
<text x="196.9" y="47.5">BT</text>
<text x="199.7" y="47.5">Bell</text>
<text x="203.6" y="47.5">Push</text>
<text x="197" y="67.5">Sig</text>
<text x="200.3" y="67.5">13</text>
<text x="203.3" y="67.5">Up</text>
<text x="206.2" y="67.5">Home</text>
<text x="211.4" y="67.5">OFF</text>
<text x="197" y="72.5">Sig</text>
<text x="200.3" y="72.5">A Down</text>
<text x="207.1" y="72.5">Dist.</text>
<text x="211.4" y="72.5">OFF</text>
</g>
<text font-size="1.4" fill="#008400" x="184.1" y="29.7">green</text>
<g font-size="1.4" fill="#006464">
<text x="66.4" y="41.4">R8</text>
<text x="64.5" y="43.9">270R</text>
<text x="59.6" y="51.5">Red</text>
<text x="63.4" y="51.5">LED</text>
<text x="65.1" y="49">D8</text>
<text x="204.4" y="89.6">C4</text>
<text x="204.4" y="92.2">0.1uF</text>
<text x="204.4" y="94.7">R12</text>
<text x="204.4" y="97.2">100R</text>
<text x="55.8" y="137.9">R1</text>
<text x="64.7" y="137.9">R2</text>
<text x="73.6" y="137.9">R3</text>
<text x="82.5" y="137.9">R4</text>
<text x="91.4" y="137.9">R5</text>
<text x="100.3" y="137.9">R6</text>
<text x="109.2" y="137.9">R7</text>
<text x="55.8" y="140.4">390R</text>
<text x="64.7" y="140.4">270R</text>
<text x="73.6" y="140.4">270R</text>
<text x="82.5" y="140.4">270R</text>
<text x="91.4" y="140.4">270R</text>
<text x="100.3" y="140.4">270R</text>
<text x="109.2" y="140.4">270R</text>
<text x="57.1" y="145.5">D1</text>
<text x="66" y="145.5">D2</text>
<text x="74.9" y="145.5">D3</text>
<text x="83.8" y="145.5">D4</text>
<text x="92.7" y="145.5">D5</text>
<text x="101.6" y="145.5">D6</text>
<text x="110.4" y="145.5">D7</text>
<text x="50.8" y="153.1">Yellow</text>
<text x="56.5" y="153.1">LED</text>
<text x="60.9" y="153.1">Red</text>
<text x="64.7" y="153.1">LED</text>
<text x="69.8" y="153.1">Red</text>
<text x="73.6" y="153.1">LED</text>
<text x="78.7" y="153.1">Red</text>
<text x="82.5" y="153.1">LED</text>
<text x="87.6" y="153.1">Red</text>
<text x="91.4" y="153.1">LED</text>
<text x="96.5" y="153.1">Red</text>
<text x="100.3" y="153.1">LED</text>
<text x="105.4" y="153.1">Red</text>
<text x="109.1" y="153.1">LED</text>
</g>
<g font-size="1.4" fill="#0f0f0f">
<text x="107.9" y="39.1">BT</text>
<text x="110.6" y="39.1">Block</text>
<text x="115.7" y="39.1">Instr.</text>
<text x="120.6" y="39.1">LC</text>
<text x="113.1" y="46.7">BT</text>
<text x="115.9" y="46.7">Bell</text>
<text x="119.8" y="46.7">Push</text>
<text x="110.8" y="67">Signal</text>
<text x="116.5" y="67">13</text>
<text x="119.4" y="67">OFF</text>
<text x="110.6" y="72.1">Signal</text>
<text x="116.3" y="72.1">A OFF</text>
<text x="190.5" y="102.6">&lt;-</text>
<text x="194" y="102.6">BT</text>
<text x="196.8" y="102.6">BELL</text>
<text x="201.3" y="102.6">SOUNDER</text>
</g>
<text font-size="1.4" fill="#804d00" x="183.8" y="39.2">brown</text>
<text font-size="1.4" fill="#c20000" x="183.8" y="41.7">red</text>
<text font-size="1.4" fill="#c2c2c2" x="183.7" y="44.2">white</text>
<g font-size="1.4" fill="#725600">
<text x="190.5" y="80.2">File:</text>
<text x="194.7" y="80.2">Billingshurst2.1sheet2.kicad_sch</text>
<text x="180.3" y="141.6">File:</text>
<text x="184.5" y="141.6">Billingshurst2.1sheet3.kicad_sch</text>
</g>
</svg>
